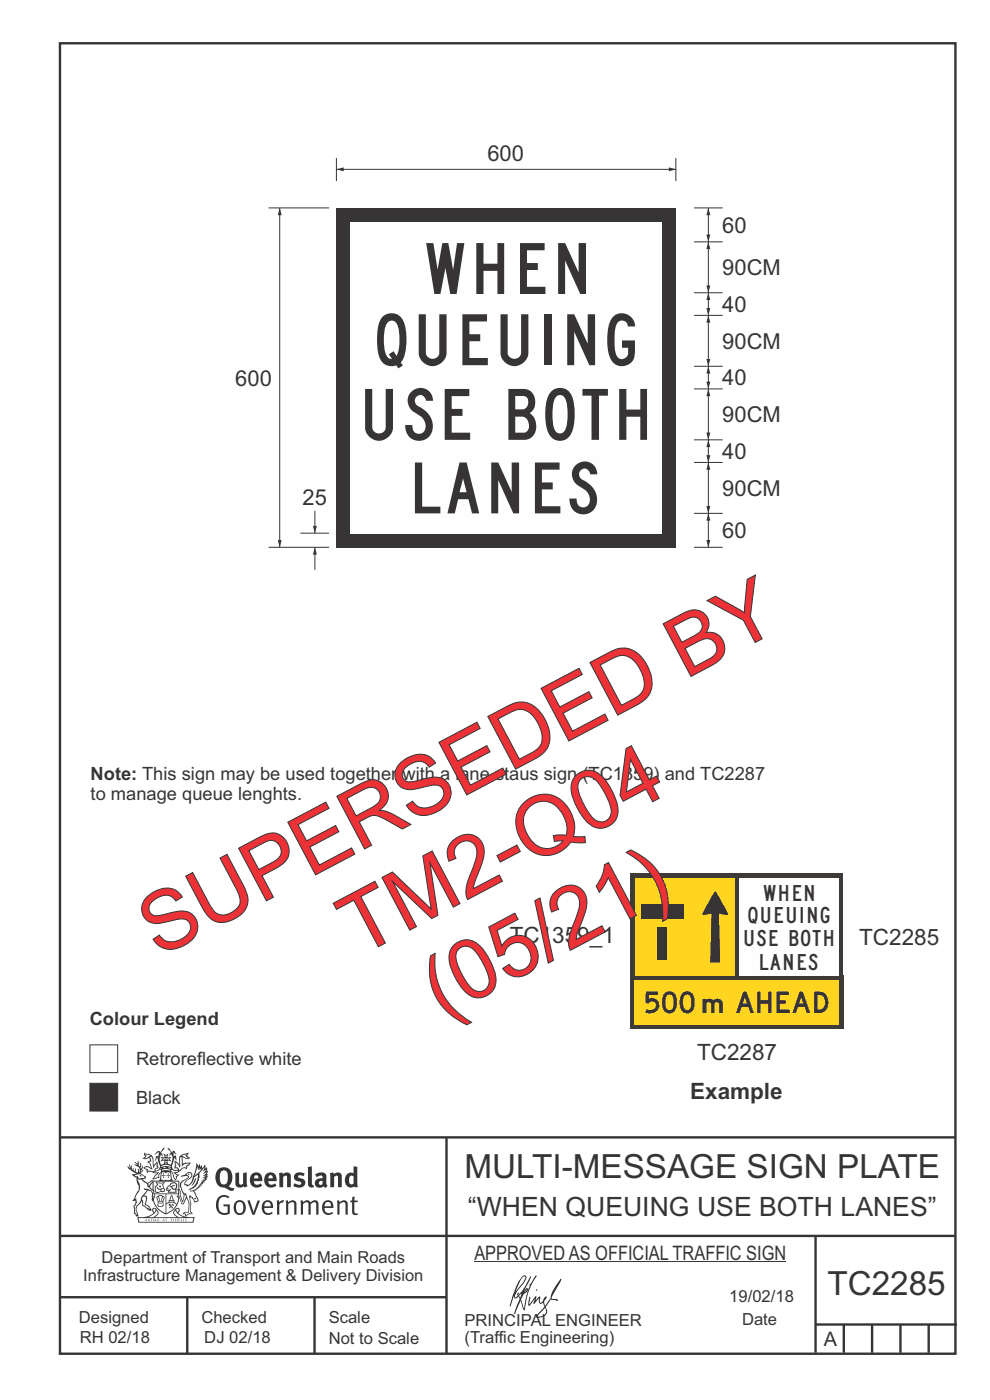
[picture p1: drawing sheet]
<svg xmlns="http://www.w3.org/2000/svg" width="210mm" height="297mm" viewBox="0 0 210 297" stroke-linecap="round" stroke-linejoin="round" font-family="sans-serif">
<g fill="none" stroke="#373435" stroke-width=".51">
<path d="M12.7 9.2h190v278h-190zM12.7 241.3h190M94.7 241.4v45.8M12.7 275.2h82M12.7 262.2h190.1M39.7 275.2v12M66.7 275.2v12M173 262.1v24.9M173 281h30M179 281v6M185 281v6M191 281v6"/>
<path d="M197 281v6"/>
</g>
<g fill="#373435">
<path d="M47 248.4a2.55 2.55 0 0 0 0 2.7l.3 .2a.81 .81 0 0 0 1-1v-.5a1.04 1.04 0 0 0-1.1-1.5zM46.3 248.1a1.82 1.82 0 0 1 2.1-.2 1.82 1.82 0 0 1 .9 1.8 2.29 2.29 0 0 1-.8 2l.7 .3h.5l-.2 .6a2.87 2.87 0 0 1-2-.7 2.12 2.12 0 0 1-1.7-3.1z" fill-rule="evenodd"/>
<path d="M49.9 248.9l.8-.2v2a.46 .46 0 0 0 .3 .6 .46 .46 0 0 0 .6-.3v-2.1l.7-.2v2.4l.2 .5-.5 .3-.3-.3a1.02 1.02 0 0 1-1.2 .3 1.02 1.02 0 0 1-.6-1.1z" fill-rule="evenodd"/>
<path d="M54 249.5l-.1 .5h.9a.49 .49 0 0 0-.2-.6 .49 .49 0 0 0-.6 .1zM53.4 249.1a1.34 1.34 0 0 1 1.6-.2 1.34 1.34 0 0 1 .6 1.5v.2h-1.7a.77 .77 0 0 0 .5 .8 .77 .77 0 0 0 .9-.4l.3 .5a1.59 1.59 0 0 1-2 .2 1.59 1.59 0 0 1-.5-2.1z" fill-rule="evenodd"/>
<path d="M57 249.5l-.1 .5h1a.49 .49 0 0 0-.2-.6 .49 .49 0 0 0-.7 .1zM56.4 249.1a1.34 1.34 0 0 1 1.6-.2 1.34 1.34 0 0 1 .7 1.5v.2h-1.8a.77 .77 0 0 0 .5 .8 .77 .77 0 0 0 .9-.4l.4 .5a1.59 1.59 0 0 1-2.1 .2 1.59 1.59 0 0 1-.5-2.1z" fill-rule="evenodd"/>
<path d="M59.2 248.9l.7-.2 .1 .4a.95 .95 0 0 1 1-.3 .95 .95 0 0 1 .7 .8v2.3h-.8v-2.3a.46 .46 0 0 0-.8 .1v2.2h-.8z" fill-rule="evenodd"/>
<path d="M62.6 249.1a1.75 1.75 0 0 1 2-.1l-.2 .5-.6-.2a.43 .43 0 0 0-.6 .3l.4 .3a1.04 1.04 0 0 1 1.2 1.1 1.04 1.04 0 0 1-1.4 1l-1.2-.4 .3-.6 1 .4 .4-.4a.88 .88 0 0 0-1-.5l-.4-.2-.1-.4z" fill-rule="evenodd"/>
<path d="M65.3 247.6l.8-.2 .1 3.8 .3 .2 .1 .4a.88 .88 0 0 1-1 0 .88 .88 0 0 1-.3-1z" fill-rule="evenodd"/>
<path d="M67.8 250.6a.43 .43 0 0 0-.1 .7 .43 .43 0 0 0 .7-.1v-.7zM66.8 249.1a1.7 1.7 0 0 1 2.4 .1v1.9l.3 .4-.4 .5-.5-.4a1.03 1.03 0 0 1-1.7-.1 1.03 1.03 0 0 1 .8-1.5h.7v-.4a.8 .8 0 0 0-1.2 .1z" fill-rule="evenodd"/>
<path d="M70 248.9l.7-.2 .1 .4a.95 .95 0 0 1 1-.3 .95 .95 0 0 1 .7 .8v2.3h-.8v-2.3a.46 .46 0 0 0-.8 .1v2.2h-.8z" fill-rule="evenodd"/>
<path d="M74.3 249.5a1.48 1.48 0 0 0 0 1.7h.5l.2-.1v-1.5l-.3-.2zM75 247.4l.8 .1 .1 4.4h-.7l-.1-.2a1.26 1.26 0 0 1-1.4 0 1.26 1.26 0 0 1-.5-1.3 1.29 1.29 0 0 1 .4-1.4 1.29 1.29 0 0 1 1.4-.1z" fill-rule="evenodd"/>
<path d="M46.4 253.9a1.72 1.72 0 0 1 2.3 0l-.3 .3a1.24 1.24 0 0 0-1.4-.2 1.24 1.24 0 0 0-.6 1.4 1.49 1.49 0 0 0 1.2 1.9l.7-.1v-1.3h-.8l-.1-.4h1.3v1.9a1.93 1.93 0 0 1-2.2 0 1.93 1.93 0 0 1-.7-2.2l.2-.8z" fill-rule="evenodd"/>
<path d="M50.4 255.1a1.65 1.65 0 0 0 .2 2.2 .99 .99 0 0 0 1-1.4 .78 .78 0 0 0-.4-.8 .78 .78 0 0 0-.8 0zM50 254.9a1.33 1.33 0 0 1 1.6-.1 1.33 1.33 0 0 1 .5 1.4 1.31 1.31 0 0 1-1.3 1.6 1.31 1.31 0 0 1-1.2-1.6v-.6z" fill-rule="evenodd"/>
<path d="M52.5 254.7l.4-.1 .9 2.6 .8-2.5h.5l-1.1 3h-.5z" fill-rule="evenodd"/>
<path d="M56.3 255.2l-.2 .7h1.3a.7 .7 0 0 0-.3-.8 .7 .7 0 0 0-.8 .1zM55.9 255a1.22 1.22 0 0 1 1.5-.2 1.22 1.22 0 0 1 .5 1.5h-1.8a.93 .93 0 0 0 .5 1 .93 .93 0 0 0 1.1-.2l.2 .3a1.43 1.43 0 0 1-1.8 .1 1.43 1.43 0 0 1-.6-1.7z" fill-rule="evenodd"/>
<path d="M58.7 254.7l.4-.1 .1 .5 .4-.4 .6-.1-.2 .5a.66 .66 0 0 0-.8 .7v1.9h-.4z" fill-rule="evenodd"/>
<path d="M60.6 254.7l.4-.1 .1 .5a.94 .94 0 0 1 1-.5 .94 .94 0 0 1 .8 .8v2.3h-.5l-.1-2.5a.81 .81 0 0 0-1.2 .3v2.2h-.4z" fill-rule="evenodd"/>
<path d="M63.7 254.7l.5-.1 .1 .5 .4-.3a.78 .78 0 0 1 1.1 .3 .9 .9 0 0 1 1-.5 .9 .9 0 0 1 .8 .8v2.3h-.5l-.1-2.5a.67 .67 0 0 0-1.1 .3v2.2h-.5v-2.4l-.4-.3-.7 .4v2.3h-.5z" fill-rule="evenodd"/>
<path d="M69 255.2l-.1 .7h1.3a.7 .7 0 0 0-.3-.8 .7 .7 0 0 0-.9 .1zM68.7 255a1.22 1.22 0 0 1 1.5-.2 1.22 1.22 0 0 1 .5 1.5h-1.8a.93 .93 0 0 0 .4 1 .93 .93 0 0 0 1.2-.2l.1 .3a1.44 1.44 0 0 1-1.7 .1 1.44 1.44 0 0 1-.6-1.7z" fill-rule="evenodd"/>
<path d="M71.4 254.7l.5-.1 .1 .5a.94 .94 0 0 1 1-.5 .94 .94 0 0 1 .8 .8v2.3h-.5l-.1-2.5a.81 .81 0 0 0-1.2 .3v2.2h-.4z" fill-rule="evenodd"/>
<path d="M74.7 253.9l.5-.1v.9h.7l-.1 .3h-.6v2.2l.1 .2h.5l.1 .3a.75 .75 0 0 1-1.2-.6v-2.1h-.4v-.3h.4z" fill-rule="evenodd"/>
<path d="M30.8 244.9l1.1 .3-.9 .5h-.4l.6-.5zM31.8 245.4h.2a2.44 2.44 0 0 1 .4 1.9l.1 .5 .7-1-.1 .6 .3 .3a.57 .57 0 0 0-.6 .7l-1-.1-.5 .2 .2-.5-.8-.3 .7-.1 .9 .5 .1-.1-.6-1.3-.2-.2h.5zM30.7 244.4l-.1 .5 .2 .4-.6 .4a1.04 1.04 0 0 0 1.4-.1l.2 .6-.3 .1-.2 .4a.94 .94 0 0 1 .8 1.1l-.2-.1a1.16 1.16 0 0 0-1.5-.1l.3 .4 .4 .2 .1 .5 .2 .1 .1-.2a.94 .94 0 0 1 1.1 .2l.8 .1-1.2 1.2a1.13 1.13 0 0 0 1.2-.2l.4-.1-.1-.4 .5-.8a.83 .83 0 0 0-.6 1.1l-.3-.1-.7 .4 1.1-1.4-.5 .1-.5-.1 1.3-.5-.1-.1-.9 .4v-.3l.2-.2 .3 .1 .1-.3-.2-.4v-.6l-.1-.4-.7 1v-.7a1.42 1.42 0 0 0-1.6-1.8z" fill-rule="evenodd"/>
<path d="M38.5 245.2l.5-.2 .7-.1-.6 .3 .8 .5h-.3zM38.3 245.5l.2-.1 .1 2a1.69 1.69 0 0 1 1.6-.6l-.8 .5 .1 .5a1.1 1.1 0 0 0-1.5 .6l-.1-.5-.2-.2h-.5l.3-.4-.3-.7a1.42 1.42 0 0 1 .8 1.1l.2-.1zM37.1 246.2l.1 1-.2 .3 .1 .4h.5l.1 .2a.96 .96 0 0 1-1.1-.1l-.1 .1a1.06 1.06 0 0 0 1.3 .2v.1a.72 .72 0 0 1-1 .2l.3 .5 .6 .2-.4 .2-.1 .6-.2-.3-.4-1.1-.4-.4 .4 .9a1.54 1.54 0 0 0 .7 1.2l.2-.3a.58 .58 0 0 1 .4-.8l.2-.1h-.3l-.5-.3 .9-.5a.93 .93 0 0 1 1.2-.5v.2l.2-.2 .1-.5a.99 .99 0 0 0 .7-.8l-1.3 .1-.3 .2-.1-1.4 .9 .4 .9-.3h-.4l-.5-.4 .4-.7-.6 .2a1.46 1.46 0 0 0-1.4 2.1v.4l-.2-.4z" fill-rule="evenodd"/>
<path d="M35.6 248.9l.2 .1-.1 .3 .4 .1h-.4v.6l-.1-.6h-.3l.3-.1z" fill-rule="evenodd"/>
<path d="M34.6 248.9l.2 .1v.3l.3 .1h-.3l-.1 .6v-.6h-.4l.4-.1z" fill-rule="evenodd"/>
<path d="M34.3 248.8a.57 .57 0 0 1 .9 .2 .57 .57 0 0 1 .9-.2l.2 1.4h-.2a.57 .57 0 0 1-.9 0 .69 .69 0 0 1-1.1 0zM34.2 248.1l-.3 2.1-.2 .4h3l-.2-.4-.3-2.1h-.2v.2l-.8-.1-.8 .1v-.2z" fill-rule="evenodd"/>
<path d="M34.2 252.4a.3 .3 0 0 0 .6 0 .3 .3 0 0 0-.6 0zM33.3 250.9l.3 .3-.3 .4a.79 .79 0 0 0 0 1.3l.8-.2-.1-.3a.55 .55 0 0 1-.7-.6l.1-.1 .2 .3 .3 .2 .8-.2-.4-.7 .4-.4-.7 .2zM33 250.7l1.1 .2 .9-.2-.4 .6 .4 1.2a.56 .56 0 0 1-.8 .3l-.2 .1a.73 .73 0 0 1-.9 .1 .73 .73 0 0 1-.3-1v-.4l.6-.4z" fill-rule="evenodd"/>
<path d="M35.6 251.8l.7-.4a.58 .58 0 0 1 1-.1 .58 .58 0 0 1-.4 .9l-.3-.3a.43 .43 0 0 1 .6-.4 .57 .57 0 0 0-.8 .2l-.2-.1-.3 .1 .4 .2a.55 .55 0 0 0 .9 .4v.5h-1.3l.3-.4-.1-.1-.6 .1 .2-.3-.2-.1zM35.4 251.8l-.1 .2a.39 .39 0 0 0 .2 .6h.3l-.2 .4h1.9l-.1-.8a.86 .86 0 0 0-.1-1.3 .86 .86 0 0 0-1.3 .4z" fill-rule="evenodd"/>
<path d="M36 254.8h.8v.2h-.8zM36.4 253.8l.2 .8h-.4zM36.4 253.5l-.3 .5-.1 .6h-.2v.4l-.7 .4 .2 .1a1.48 1.48 0 0 1 2.1 .2l.2-.1-.6-.5v-.5h-.2l-.1-.6z" fill-rule="evenodd"/>
<path d="M35.8 255.4l.4 .1 .1 .3 .3-.2-.2-.2a.38 .38 0 0 1 .5 .5l-.2-.2-.3 .2 .3 .2-.3 .3-.1-.4-.4 .4-.1-.2 .4-.3-.1-.1-.2 .1z" fill-rule="evenodd"/>
<path d="M34.5 254h.2v.2l-.2 .6h-.2zM33.6 255.3h.9v.2a.55 .55 0 0 1-.8 .4v-.2l-.2-.1zM33.4 254h.2l.2 .8h-.2zM33.6 255l.8-.1 .1 .2h-.8zM33.8 253.7h.5l-.2 1.1h-.1zM33.3 253.8l-.1 .3 .3 1.1a.48 .48 0 0 0-.1 .6 .48 .48 0 0 0 .5 .2h.5a.49 .49 0 0 0 .2-.8l.3-1.1-.1-.3a1.42 1.42 0 0 0-1.5 0z" fill-rule="evenodd"/>
<path d="M33.7 251.5l.4 .1 .1 .3h-.3z" fill-rule="evenodd"/>
<path d="M41.3 250.1l.3-.2-.2 .8-.6 .8h-.2l.5-.7z" fill-rule="evenodd"/>
<path d="M39.7 249l.3-.2 .5 .2a.88 .88 0 0 1-.6 1.1 1.22 1.22 0 0 0-.8 1.3l.5 .2a.72 .72 0 0 0 .9-.4l.5-.8 .2-.6 .8-.6v.2a2.85 2.85 0 0 1-2 2.9l.1 .1a2.13 2.13 0 0 0 1.9-1.5v-.3a2.01 2.01 0 0 0 .3-1.7l1.1-1.3-.4 1 .7-.5-.7 1 .8-.4-.8 .8 .7-.2-.9 .6 .8-.1-.8 .4h.7l-.8 .3 .3 .2h-.4l.2 .3h-.4l.2 .3h-.4l.1 .2h-.1a2.16 2.16 0 0 1-2 1.1l.1 .2 .4-.1a.76 .76 0 0 1 .7 .8l.5 1.2-.6 .2a1.45 1.45 0 0 0-1.1-1.3l.2 1.8-.1 1.8 .4 .3a1.07 1.07 0 0 0-1.2 .4v-.3l-.5-.2a.87 .87 0 0 1 1.1-.1v-.7a4.4 4.4 0 0 0-.6-3.1l-.1-.3h-.2a2.16 2.16 0 0 1-.7-2.2l.3-.4 1.2-.7a.55 .55 0 0 0-.4-.8zM37.8 252.4a.76 .76 0 0 1 .3 1.1l.6 1.6 .4-1.7 .2 .1a.61 .61 0 0 1-.1 .9l-.3 .8-.2 .1-.7-1.6-.3 .1a1.18 1.18 0 0 0 .1-1.4zM41.8 247.5l.2 .7 .3-.5v.6l.4-.5a1.9 1.9 0 0 1-1.2 1.4l-.3 .3zM38.2 249.6l1.4-.2 .2 .2v.3l-.5 .2a1.26 1.26 0 0 0-.9 1.9l.2 .7a1.84 1.84 0 0 1 .1 2.1l-.4-1.4a.96 .96 0 0 0-.4-1.2l-.4 .2a.78 .78 0 0 1 0 1.3l.1 .3h.4l.4 1.1a.38 .38 0 0 0 .2 .4 .38 .38 0 0 0 .4-.1l.6-1.2a2.94 2.94 0 0 1 .4 2.5l-.1 .4h-.8l-.3 .4v.2l.4-.1 .1 .4 .2 .1a1.02 1.02 0 0 1 1.3-.5v-.4l-.3-.1 .1-1.8-.3-1.3h.1a1.14 1.14 0 0 1 .8 1 .63 .63 0 0 0 .8-.2 .63 .63 0 0 0-.2-.9l-.6-1.2 .9-.6 .2-.4h.3l-.1-.2h.4l-.1-.3h.3l-.1-.3 .5-.1-.2-.2 .6-.4v-.2h-.2l.4-.5h-.3l.3-.5-.4 .1 .4-.5v-.3l-.3 .2 .2-.7-.1-.2-.4 .3v-.8l-.6 .8-.2-.8-.2 .5-.3-.7-.1 .6-.5-.8-.1 1.4-.6 1.8a1.81 1.81 0 0 1-1 1.5l-.6-.2a1.75 1.75 0 0 1 1.1-1.2 .75 .75 0 0 0 .1-1.3 .75 .75 0 0 0-1.2 .4z" fill-rule="evenodd"/>
<path d="M41.2 254.1h.3l.2 .2-.4 .1z" fill-rule="evenodd"/>
<path d="M29.4 258.4h11.6l-.1 .8h-11.4zM31.3 258.2l.5-.1a2.48 2.48 0 0 0 1.4-1.3l.3 .5-.5 .6-.5 .3zM32.5 256.6l.3-.2 .2 .1-.3 .7zM37.2 256.8a2.65 2.65 0 0 0 1.8 1.4h-1.1l-.5-.3-.5-.6zM37.4 256.5l.2-.1 .3 .2-.3 .6zM29.2 258.2l.1 1.2h11.8l.2-1.1-.2-.1a4.1 4.1 0 0 1-3.3-.9l.3-.4-.1-.6a1.06 1.06 0 0 0-1.3 1l.2 .4 .6 .5h-4.7l.3-.1a.84 .84 0 0 0 .6-.8 .84 .84 0 0 0-.5-.8l-.3-.2h-.5l-.1 .6 .3 .4a4.2 4.2 0 0 1-3.4 .9z" fill-rule="evenodd"/>
<path d="M31 258.7l.1 .2h-.2zM31 258.5l-.3 .6 .4-.2 .2 .2z" fill-rule="evenodd"/>
<path d="M31.3 258.6h.3v.4a.25 .25 0 0 0 .2-.1 .25 .25 0 0 0-.1-.3h.1a.29 .29 0 0 1 0 .4 .29 .29 0 0 1-.4 0 .29 .29 0 0 1 0-.4z" fill-rule="evenodd"/>
<path d="M32.2 258.6a.22 .22 0 0 1 .3 .2 .22 .22 0 0 1-.3 .2zM32 258.6l.1 .4a.33 .33 0 0 0 .4 0 .33 .33 0 0 0 0-.4 .33 .33 0 0 0-.5 0z" fill-rule="evenodd"/>
<path d="M32.9 258.7l.1 .2h-.2zM32.9 258.5l-.2 .6 .3-.2 .2 .2z" fill-rule="evenodd"/>
<path d="M33.3 258.6h.2l.1 .1 .2-.1-.2 .2 .2 .3-.3-.3-.1 .3h-.1l.2-.3z" fill-rule="evenodd"/>
<path d="M34.7 258.7l.1 .2h-.2zM34.7 258.5l-.3 .6 .4-.2 .2 .2z" fill-rule="evenodd"/>
<path d="M35 258.5h.5l-.2 .1v.5h-.2l.1-.5z" fill-rule="evenodd"/>
<path d="M36.2 258.6l.3-.1-.1 .1v.2h.1h-.1v.3h-.2z" fill-rule="evenodd"/>
<path d="M36.7 258.6h.2v.5h-.2z" fill-rule="evenodd"/>
<path d="M37.3 258.6a.22 .22 0 0 1 .3 .2 .22 .22 0 0 1-.3 .2zM37.1 258.6v.4a.33 .33 0 0 0 .5 0 .33 .33 0 0 0 0-.4 .33 .33 0 0 0-.5 0z" fill-rule="evenodd"/>
<path d="M37.8 258.6l.4-.1-.2 .1v.2h.1h-.1v.2l.2 .1h-.4z" fill-rule="evenodd"/>
<path d="M38.4 258.6h.2l-.1 .4 .2 .1h-.3z" fill-rule="evenodd"/>
<path d="M38.9 258.6h.2v.5h-.2z" fill-rule="evenodd"/>
<path d="M39.3 258.6h.2h-.1l.2 .3-.2 .2-.1-.1v-.1l.2 .1z" fill-rule="evenodd"/>
<path d="M34.2 247.4a1.51 1.51 0 0 1 2 .2 2.67 2.67 0 0 0-2.1 0zM35.7 247.6l.4 .1 .1 .3-.4-.1zM34.6 247.6h.5l.1 .2h-.4zM34 247.8l.3 .2h-.3zM34.9 246.9l.3-.2 .3 .2zM34.9 245.6l.2 .1v.3h-.2zM35 245.1l.2 .2 .2-.2-.1 .3h-.2zM35.1 246.3h.2l.1 .4-.2-.2-.2 .2zM35.3 245.7l.2-.1v.4h-.2zM34.4 245.7h.3l.1 .3-.4 .1 .2-.2zM35.7 245.7h.3l-.2 .2 .2 .2-.4-.1zM32.7 244.9l1-.5-.1 1-.2-.2-.3 .2-.3 1.1 .5-1 .3 .9a1.84 1.84 0 0 1 .2 1.7l.4 .1a2.48 2.48 0 0 1 2.2 0l.2-.2-.2-.7 .7-1.8 .4 .7-.2-1-.2-.1-.2 .3v-.9l.6 .4-.6-.8-.3 .1-.1 .4-.5-.9-.5-.3 .2 .5 .6 .5-.5 .8 .4-.4a2.06 2.06 0 0 1 0 2.3l-.5-.2-.2-.6 .1-.1 .8 .2-.4-.5 .4-.5-.7 .2-.2-.2 .2-.7-.5 .4-.5-.4 .2 .7-.2 .2-.7-.2 .4 .5-.4 .5 .8-.2 .1 .1-.2 .6-.5 .2a2.02 2.02 0 0 1 0-2.2l.3 .5-.1-.7-.3-.1 .8-1.2-.4 .3-.5 .8-.2-.3a.8 .8 0 0 0-.8 .5z" fill-rule="evenodd"/>
<path d="M29.2 250.1l.3 .1a.61 .61 0 0 1 .8 .4l.3 .2a.8 .8 0 0 1 .6 1l.4 .1 .5 .5a1 1 0 0 1 .5 1.1l-.1 .7v-.5h-.1a.96 .96 0 0 0-.8-1.3l-.2-.2h-.7l-.1-.1-.1 .1 .1 .3h.6l-1.2 1.3-.2 1-.4 .6a1.33 1.33 0 0 0-.5 1.8l.2 .5a1.26 1.26 0 0 1-.5-1.5l-.1-.3a1.56 1.56 0 0 0 .4-1.7l-.3 .2 .2-.5a3.2 3.2 0 0 0 .7-3zM30.4 253.9h.4a2.06 2.06 0 0 1-.1 1.6l.7 .5 .4 .4-.6-.1-.8-.6-.1-.9a.51 .51 0 0 1 .1-.9zM28.6 249.3a1.52 1.52 0 0 1 2.1 .5l-1.1 .2-.2-.1-.1-.4h-.5zM27.5 247v.8l-.3-.4h-.1a3.1 3.1 0 0 0 1.9 1.6l-1 .1 .5 .6 .5 .1 .1 1.1a1.84 1.84 0 0 1-.3 2.5l-.4 .9-.3 .4 .2 .1 .4-.1 .1 .4-.2 .5-.3 .2 .1 1.7h.2l.3 .5 .1 .1 .4-.1-.1-.5a1.3 1.3 0 0 1-.1-1.7l.9-1 .1 1.1 .6 .2 .5 .5 .1-.1 .2 .3h.5a1.85 1.85 0 0 0-1.2-1.4l.1-.3a1.39 1.39 0 0 0 0-1.4l-.5-.1 .5-.5a.66 .66 0 0 1 .9-.4 .66 .66 0 0 1 .3 .9l-.1 .4 .2-.1v.2l-.1 .3 .2 .5 .1-.3a2.24 2.24 0 0 0 .1-2.2 .73 .73 0 0 1-.7-.7 .73 .73 0 0 1 .6-.7v-.2a.94 .94 0 0 0-.9 .8 .48 .48 0 0 1-.1-.6 .48 .48 0 0 1 .5-.2l.5-.3a.51 .51 0 0 0-.8 .2l-.5 .2-1-.8h.6l.2-.5-1.2-.7 .5-.5v-.3l-.5 .4 .1-.2a.69 .69 0 0 0 .2-1v.4l-.2 .3v-1.1l-.3-.2 .1 .6-.1 .2-.4-1.3v.7l-.6-.4 .5 .7-.6-.2 .3 .3a1 1 0 0 1 .7 1.4l-.2-.8v.9l-.5-.2v-.8l-.2 .7-.2-.1-.1-.6-.2 .4-.2-.2 .1-.7-.2 .5z" fill-rule="evenodd"/>
<path d="M29.6 249.4l.2-.1 .3 .2z" fill-rule="evenodd"/>
<path d="M32.4 250.5h5.6v2l-.2-.1v-1.7h-5.2v2.5h5.2v-.8l.1 .2-.1 1.1v-.3h-2.5v4a4.1 4.1 0 0 0 2.6-3.6l.1-.1a4 4 0 0 1-2.8 3.9 4.2 4.2 0 0 1-2.8-4.7l.1 1.2 .1-.1a3.8 3.8 0 0 0 2.5 3.4v-4h-2.5l-.2-.9z" fill-rule="evenodd"/>
<circle cx="40" cy="249.1" r=".17"/>
</g>
<path d="M100.6 267.7h66.2" fill="none" stroke="#373435" stroke-width=".21"/>
<g fill="#252726">
<path d="M111.6 273.7l.2-.2-.5 .7zM110.4 274.5l.3 .1-.3 .7-.3-.4zM110.9 270.9l.5-.1a9.3 9.3 0 0 1-2 3.2l-.1 .2 1-2.5zM110.6 271a14.7 14.7 0 0 0-2.2 4.9l-.3 1.2 .1 .1 .8-2.4a.42 .42 0 0 0 .2 .7 .42 .42 0 0 0 .6-.3l.2-.2 .2 .6-1.1 3.1h.2l1.1-2.8 .6 1.9 .2 .2 .2-.5a13.5 13.5 0 0 1 2-6.2l.5-.5-.2-.2-1.6 2.1 .4-.1a14.9 14.9 0 0 0-1.3 5.1l-.4-1.2a1.39 1.39 0 0 1 .2-1.8l.1-.2a.92 .92 0 0 0 .8-1.2 .75 .75 0 0 0-.7 .7l-.2 .2 1.6-3.4h-.1l-.4 .7a10.5 10.5 0 0 1-2.2 3.2l.2-.4a.32 .32 0 0 0-.4 .2 .32 .32 0 0 0 .1 .4l-.5 .4a3.2 3.2 0 0 1 1.1-2.3l.5-.6a2.49 2.49 0 0 0 .7-1.6l-.3-.2z" fill-rule="evenodd"/>
<path d="M115.6 277.5a1.15 1.15 0 0 1 .1 1.3 1.15 1.15 0 0 1-1.2 .5h-.5zM112.3 275.1l-.3 1.7 .3 .2 1.2-1.5-.3 1.1 1.1-1.2a.94 .94 0 0 0 .4 1.2l.5-.3 .3 .9-1.2 1.3a.98 .98 0 0 0-.5 1 1.9 1.9 0 0 0 2.3-1.3l-.1-.3a1.02 1.02 0 0 1 .3-1.4l.5-.9 1.5 .3-.2-.5v.3l-1.1-.2v-.2l2-3.6 .1-.3-.1-.1-1.8 2.7a6.6 6.6 0 0 1-1.5 3l-.2-.2a1.01 1.01 0 0 1 .4-1.4l.1-.2-.3-.2-.3 .5-.2 .5-.5 .4-.2-.4 .1-.9-.2-.1-.8 .9 .2-.9h-.1l-1.4 1.7 .2-1.4v-.1z" fill-rule="evenodd"/>
<path d="M113.7 273.5l.3 .3h-.3z" fill-rule="evenodd"/>
</g>
<path d="M19.1 221.7h5.9v5.8h-5.9z" fill-rule="evenodd" fill="#fefefe" stroke="#373435" stroke-width=".21"/>
<path d="M19.1 229.8h5.9v5.9h-5.9z" fill-rule="evenodd" fill="#373435" stroke="#373435" stroke-width=".21"/>
<path d="M71.4 35.9h72" fill="none" stroke="#373435" stroke-width=".21"/>
<g fill="#373435">
<path d="M141.9 35.5l1.5 .4-1.5 .4z"/>
<path d="M71.4 35.9l1.5-.4v.8z"/>
<path d="M71.4 44.1h72v72h-72z" fill-rule="evenodd"/>
</g>
<path d="M74.4 47.1h66v66h-66z" fill-rule="evenodd" fill="#fefefe"/>
<path d="M71.4 33.5v4.9M143.4 33.5v4.9M147.2 98.1h6.1M147.2 116.1h6.1M150.3 108.9v7.2" fill="none" stroke="#373435" stroke-width=".21"/>
<g fill="#373435">
<path d="M149.8 114.6h.9l-.4 1.5z"/>
<path d="M150.3 108.9l.4 1.5h-.9z"/>
</g>
<path d="M147.2 93.3h6.1M150.3 93.3v4.8" fill="none" stroke="#373435" stroke-width=".21"/>
<g fill="#373435">
<path d="M150.3 93.3l.4 1.5h-.9z"/>
<path d="M149.8 96.6h.9l-.4 1.5z"/>
</g>
<path d="M150.3 98.1v10.8" fill="none" stroke="#373435" stroke-width=".21"/>
<g fill="#373435">
<path d="M149.8 107.4h.9l-.4 1.5z"/>
<path d="M150.3 98.1l.4 1.5h-.9z"/>
</g>
<path d="M147.2 51.3h6.1M150.3 44.1v7.2M147.2 108.9h6.1" fill="none" stroke="#373435" stroke-width=".21"/>
<g fill="#373435">
<path d="M149.8 49.8h.9l-.4 1.5z"/>
<path d="M150.3 44.1l.4 1.5h-.9z"/>
</g>
<path d="M147.2 44.1h6.1M150.3 51.3v10.8" fill="none" stroke="#373435" stroke-width=".21"/>
<g fill="#373435">
<path d="M149.8 60.6h.9l-.4 1.5z"/>
<path d="M150.3 51.3l.4 1.5h-.9z"/>
</g>
<path d="M147.2 62.1h6.1M147.2 77.7h6.1M150.3 77.7v4.8M147.2 82.5h6.1" fill="none" stroke="#373435" stroke-width=".21"/>
<g fill="#373435">
<path d="M150.3 77.7l.4 1.5h-.9z"/>
<path d="M149.8 81h.9l-.4 1.5z"/>
</g>
<path d="M150.3 82.5v10.8" fill="none" stroke="#373435" stroke-width=".21"/>
<g fill="#373435">
<path d="M149.8 91.8h.9l-.4 1.5z"/>
<path d="M150.3 82.5l.4 1.5h-.9z"/>
</g>
<path d="M147.2 66.9h6.1M150.3 62.1v4.8" fill="none" stroke="#373435" stroke-width=".21"/>
<g fill="#373435">
<path d="M150.3 62.1l.4 1.5h-.9z"/>
<path d="M149.8 65.4h.9l-.4 1.5z"/>
</g>
<path d="M150.3 66.9v10.8" fill="none" stroke="#373435" stroke-width=".21"/>
<g fill="#373435">
<path d="M149.8 76.2h.9l-.4 1.5z"/>
<path d="M150.3 66.9l.4 1.5h-.9z"/>
</g>
<path d="M66.8 108.3v4.8" fill="none" stroke="#373435" stroke-width=".21"/>
<path d="M66.4 111.6h.8l-.4 1.5z" fill="#373435"/>
<path d="M66.8 116.1v4.8" fill="none" stroke="#373435" stroke-width=".21"/>
<path d="M66.8 116.1l.4 1.5h-.8z" fill="#373435"/>
<path d="M57 44.1h12.8M59.3 44.1v72M57 116.1h12.8M63.7 113.1h6.1" fill="none" stroke="#373435" stroke-width=".21"/>
<g fill="#373435">
<path d="M58.9 114.6h.8l-.4 1.5z"/>
<path d="M59.3 44.1l.4 1.5h-.8z"/>
</g>
<g fill="#3d3a38">
<path d="M133.7 185.3h22.6v22.6h-22.6z" fill-rule="evenodd"/>
<path d="M133.7 207h45.2v11.3h-45.2z" fill-rule="evenodd"/>
<path d="M155.8 185.3h23.1v22.6h-23.1z" fill-rule="evenodd"/>
</g>
<g fill="#ffd520">
<path d="M134.6 186.3h21.2v20.7h-21.2z" fill-rule="evenodd"/>
<path d="M134.6 208h43.4v9.4h-43.4z" fill-rule="evenodd"/>
</g>
<path d="M156.8 186.3h21.2v20.7h-21.2z" fill-rule="evenodd" fill="#fefefe"/>
<g fill="#373435">
<path d="M139.5 196.6h2v6.9h-2z" fill-rule="evenodd"/>
<path d="M136 191.9h9v3h-9z" fill-rule="evenodd"/>
<path d="M151.6 189.2l.4 .1 2.5 4.6-.3 .2-1.7-.3 .3 10.4h-2.2l.3-10.4-1.6 .3-.3-.2z" fill-rule="evenodd"/>
</g>
<g font-size="17.6" fill="#ed3237">
<text x="33.7" y="203.2" transform="rotate(-28 33.7 203.2)">SUPERSEDED BY</text>
<text x="76.2" y="203" transform="rotate(-28 76.2 203)">TM2-Q04</text>
<text x="93.7" y="216.1" transform="rotate(-28 93.7 216.1)">(05/21)</text>
</g>
<g font-size="10.8" fill="#373435">
<text x="90.4" y="62.4">WHEN</text>
<text x="80" y="77.5">QUEUING</text>
<text x="77.5" y="93.3">USE BOTH</text>
<text x="88" y="108.9">LANES</text>
</g>
<g font-size="7.1" fill="#373435">
<text x="98.5" y="249.9">MULTI-MESSAGE SIGN PLATE</text>
<text x="175.5" y="274.8">TC2285</text>
</g>
<text font-size="5.6" fill="#373435" x="99.2" y="258">“WHEN QUEUING USE BOTH LANES”</text>
<g font-size="4.8" fill="#373435">
<text x="108.1" y="200.1">TC1359_1</text>
<text x="182.3" y="200.5">TC2285</text>
<text x="147.9" y="224.8">TC2287</text>
<text x="146.4" y="233.2">Example</text>
</g>
<g font-size="4.7" fill="#373435">
<text x="103.4" y="34.1">600</text>
<text x="153.2" y="49.4">60</text>
<text x="153.2" y="58.4">90CM</text>
<text x="153.2" y="66.2">40</text>
<text x="153.2" y="74">90CM</text>
<text x="49.9" y="81.8">600</text>
<text x="153.2" y="81.8">40</text>
<text x="153.2" y="89.6">90CM</text>
<text x="153.2" y="97.4">40</text>
<text x="64.2" y="107.1">25</text>
<text x="153.2" y="105.2">90CM</text>
<text x="153.2" y="114.2">60</text>
</g>
<g font-size="4.5" fill="#373435">
<text x="136.9" y="214.9">500</text>
<text x="156.1" y="214.9">AHEAD</text>
</g>
<g font-size="4.2" fill="#373435">
<text x="100.6" y="267.2">APPROVED AS OFFICIAL TRAFFIC SIGN</text>
<text x="174.7" y="285.6">A</text>
</g>
<g font-size="3.9" fill="#373435">
<text x="19.2" y="165.4">Note: This sign may be used together with a lane staus sign (TC1359) and TC2287</text>
<text x="19.2" y="169.7">to manage queue lenghts.</text>
<text x="19" y="217.4">Colour Legend</text>
<text x="28.9" y="226">Retroreflective white</text>
<text x="28.9" y="234.1">Black</text>
</g>
<g font-size="3.5" fill="#373435">
<text x="21.6" y="267.9">Department of Transport and Main Roads</text>
<text x="17.7" y="271.8">Infrastructure Management &amp; Delivery Division</text>
<text x="16.7" y="280.6">Designed</text>
<text x="42.7" y="280.6">Checked</text>
<text x="69.7" y="280.6">Scale</text>
<text x="98.5" y="281.3">PRINCIPAL ENGINEER</text>
<text x="154.7" y="276.2">19/02/18</text>
<text x="157.4" y="281.2">Date</text>
<text x="16.9" y="284.8">RH 02/18</text>
<text x="43.3" y="284.9">DJ 02/18</text>
<text x="69.7" y="285.2">Not to Scale</text>
<text x="98.5" y="284.8">(Traffic Engineering)</text>
</g>
<g font-size="3.4" fill="#373435">
<text x="162" y="191.1">WHEN</text>
<text x="158.8" y="195.8">QUEUING</text>
<text x="158" y="200.8">USE BOTH</text>
<text x="161.3" y="205.7">LANES</text>
</g>
<text font-size="3" fill="#373435" x="149.1" y="214.9">m</text>
</svg>
